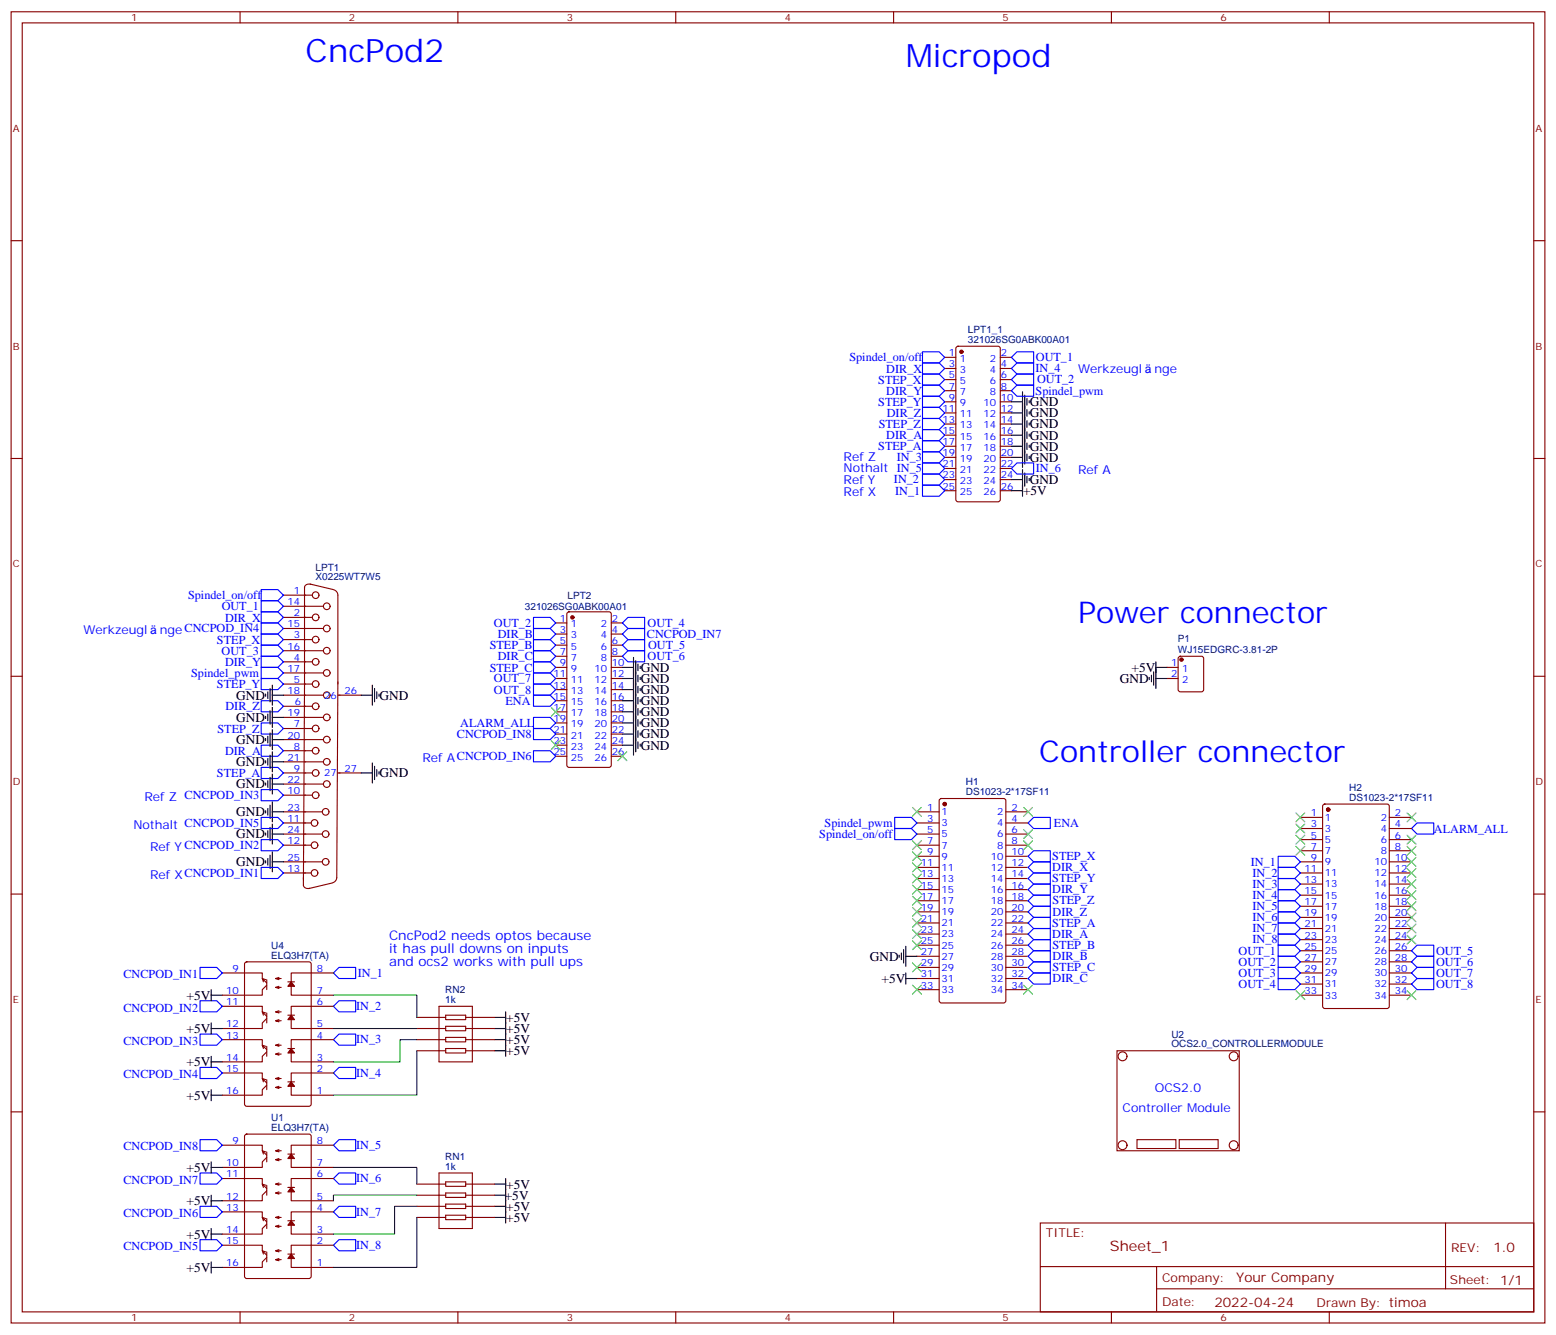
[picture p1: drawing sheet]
<svg xmlns="http://www.w3.org/2000/svg" width="494mm" height="424mm" viewBox="0 0 494 424" stroke-linecap="round" stroke-linejoin="round" font-family="sans-serif">
<g fill="none" stroke="#870000" stroke-width=".35">
<path d="M3.5 3.7h486.9v416.3h-486.9zM7.1 7.3h479.7v409.2h-479.7zM76.2 3.7v3.6M145.3 3.7v3.6M214.5 3.7v3.6M283.6 3.7v3.6M352.8 3.7v3.6M421.9 3.7v3.6M3.5 76.4h3.6M486.8 76.4h3.6M299.9 113.5h3.5M299.9 117h3.5"/>
<path d="M303.6 110.1l.5-.2h12.7l.6 .5 .1 48.2-.5 .7h-12.9l-.7-.4v-48.3zM317.5 113.5h3.5M317.5 117h3.5M299.9 120.5h3.5M299.9 124h3.5M299.9 127.6h3.5M299.9 131.1h3.5M299.9 138.1h3.5M299.9 134.6h3.5M317.5 120.5h3.5M317.5 124h3.5M317.5 127.6h3.5"/>
<path d="M317.5 131.1h3.5M317.5 138.1h3.5M317.5 134.6h3.5M3.5 145.6h3.6M299.9 155.8h3.5M299.9 152.3h3.5M299.9 148.7h3.5M299.9 145.2h3.5M299.9 141.7h3.5M317.5 155.8h3.5M317.5 152.3h3.5M317.5 148.7h3.5"/>
<path d="M317.5 145.2h3.5M317.5 141.7h3.5M486.8 145.6h3.6M90 199.5h12.7M90 192.5h12.7M90 196h9.1M90 188.9h9.1M96.7 186.5l-.4 92.8M98.4 185.4l7.4 1.8M98.6 185.5a1.31 1.31 0 0 0-1.9 1.1M106 187.3l1 .8 .2 .8v28.3M176.4 197.8h3.5"/>
<path d="M180.2 194.4l.4-.2h12.7l.7 .5v48.2l-.4 .7h-13l-.6-.4-.1-48.3zM194 197.8h3.6M3.5 214.7h3.6M90 213.6h12.7M90 206.6h12.7M90 217.2h9.1M90 210.1h9.1M90 203.1h9.1M107.2 216.5l-.3 62.1-.5 1.2-.8 .5M176.4 211.9h3.5M176.4 215.4h3.5M176.4 201.3h3.5"/>
<path d="M176.4 204.8h3.5M176.4 208.4h3.5M176.4 218.9h3.5M194 211.9h3.6M194 215.4h3.6M194 201.3h3.6M194 204.8h3.6M194 208.4h3.6M194 218.9h3.6M370.4 211.9h3.5M370.4 215.4h3.5M374.2 208.6l.4-.2h6.8l.5 .2 .2 .5v9.8l-.3 .5-.4 .2h-6.8l-.4-.2-.3-.5v-9.8z"/>
<path d="M486.8 214.7h3.6M90 234.8h12.7M90 227.8h12.7M90 220.7h12.7M90 238.3h9.1M90 231.3h9.1M90 224.2h9.1M107.2 220.7h7.5M176.4 236.6h3.5M176.4 233h3.5M176.4 229.5h3.5M176.4 226h3.5"/>
<path d="M176.4 222.5h3.5M194 236.6h3.6M194 233h3.6M194 229.5h3.6M194 226h3.6M194 222.5h3.6M90 257.7h12.3M90 248.9h12.7M90 241.9h12.7M90 252.4h9.1M90 245.4h9.1M107.2 245.4h7.5"/>
<path d="M176.4 240.1h3.5M194 240.1h3.6M291 257.7h7.1M298.3 253.7l.5-.2h19.8l.6 .4 .1 63.8-.5 .7h-20l-.6-.4-.1-63.8zM319.3 257.7h7M412.7 259.5h7.1M420 255.5l.5-.2h19.8l.6 .4 .1 63.8-.5 .6-20 .1-.6-.5-.1-63.7zM441 259.5h7M90 261.3h8.8M90 264.8h12.3M90 268.3h8.8M90 273.6h12.3"/>
<path d="M90 277.1h8.8M96.3 278.6v2.4M291 261.3h7.1M291 264.8h7.1M291 268.3h7.1M291 271.9h7.1M291 275.4h7.1M291 278.9h7.1M319.3 261.3h7M319.3 264.8h7M319.3 268.3h7M319.3 271.9h7"/>
<path d="M319.3 275.4h7M319.3 278.9h7M412.7 263h7.1M412.7 266.6h7.1M412.7 270.1h7.1M412.7 273.6h7.1M412.7 277.1h7.1M441 263h7M441 266.6h7M441 270.1h7M441 273.6h7M441 277.1h7"/>
<path d="M3.5 283.8h3.6M96.3 280.9a1.4 1.4 0 0 0 1.9 1.1M105.5 280.3l-7.4 1.8M291 282.4h7.1M291 286h7.1M291 289.5h7.1M291 293h7.1M291 296.5h7.1M319.3 282.4h7M319.3 286h7M319.3 289.5h7M319.3 293h7"/>
<path d="M319.3 296.5h7M412.7 280.7h7.1M412.7 284.2h7.1M412.7 287.7h7.1M412.7 291.3h7.1M412.7 294.8h7.1M412.7 298.3h7.1M441 280.7h7M441 284.2h7M441 287.7h7M441 291.3h7M441 294.8h7"/>
<path d="M441 298.3h7M486.8 283.8h3.6M70.6 319.5h12.7v1.7l1 .4M70.6 308.9h12.7v1.8l1 .3M77.8 305.6l.5-.2h19.8l.6 .4 .1 44.7-.5 .7h-20l-.6-.4-.1-44.7zM83.6 311.7l-.3-1 1.4 1.4M84.7 312.8l-1.4 1.4v1.7h-12.7M84.7 311v3.2M88.5 313.1l-1 .4M88.5 310.3l-1 .4M89.3 313.5h-1.8l1 .3M89.3 310.7h-1.8l1 .3"/>
<path d="M91.4 311.7h2.1M105.8 319.5h-13.4v7h13.4M105.8 308.9h-13.4v7h13.4M139.3 319.5h10.6v17.6h-10.6zM291 300.1h7.1M291 303.6h7.1M291 307.1h7.1M291 310.7h7.1M291 314.2h7.1M319.3 300.1h7M319.3 303.6h7M319.3 307.1h7"/>
<path d="M319.3 310.7h7M319.3 314.2h7M412.7 301.8h7.1M412.7 305.4h7.1M412.7 308.9h7.1M412.7 312.4h7.1M412.7 315.9h7.1M441 301.8h7M441 305.4h7M441 308.9h7M441 312.4h7M441 315.9h7"/>
<path d="M70.6 330.1h12.7v1.7l1 .4M83.6 332.9l-.3-1.1 1.4 1.4M83.6 322.3l-.3-1.1 1.4 1.5M84.7 333.9l-1.4 1.5v1.7h-12.7M84.7 323.4l-1.4 1.4v1.7h-12.7M84.7 321.6v3.2M84.7 332.2v3.2M88.5 334.3l-1 .3M88.5 331.5l-1 .3M88.5 323.7l-1 .4M88.5 320.9l-1 .3M89.3 334.6h-1.8l1 .4"/>
<path d="M89.3 331.8h-1.8l1 .4M89.3 324.1h-1.8l1 .3M89.3 321.2h-1.8l1 .4M91.4 332.9h2.1M91.4 322.3h2.1M105.8 330.1h-13.4v7h13.4M132.3 330.1h9.2M132.3 326.5h9.2M132.3 323h9.2M132.3 333.6h9.2M141.5 322.3h6.3v1.4h-6.3zM141.5 325.8h6.3v1.4h-6.3z"/>
<path d="M141.5 329.4h6.3v1.4h-6.3zM141.5 332.9h6.3v1.4h-6.3zM147.8 330.1h9.2M147.8 326.5h9.2M147.8 323h9.2M147.8 333.6h9.2M354.5 333.6h38.8v31.7h-38.8zM3.5 353h3.6M70.6 340.6h12.7v1.8l1 .4M83.6 343.5l-.3-1.1 1.4 1.4M84.7 344.5l-1.4 1.4v1.8h-12.7M84.7 342.8v3.1"/>
<path d="M88.5 344.9l-1 .3M88.5 342.1l-1 .3M89.3 345.2h-1.8l1 .4M89.3 342.4h-1.8l1 .4M91.4 343.5h2.1M105.8 340.6h-13.4v7.1h13.4M486.8 353h3.6M70.6 374.2h12.7v1.7l1 .4M70.6 363.6h12.7v1.7l1 .4M77.8 360.3l.5-.3h19.8l.6 .5 .1 44.7-.5 .7h-20l-.6-.5-.1-44.6zM83.6 377l-.3-1.1 1.4 1.4M83.6 366.4l-.3-1.1 1.4 1.4"/>
<path d="M84.7 378l-1.4 1.4v1.8h-12.7M84.7 367.5l-1.4 1.4v1.7h-12.7M84.7 365.7v3.2M84.7 376.3v3.1M88.5 378.4l-1 .3M88.5 375.6l-1 .3M88.5 367.8l-1 .4M88.5 365l-1 .3M89.3 378.7h-1.8l1 .4M89.3 375.9h-1.8l1 .4M89.3 368.2h-1.8l1 .3M89.3 365.3h-1.8l1 .4"/>
<path d="M91.4 377h2.1M91.4 366.4h2.1M105.8 374.2h-13.4v7h13.4M105.8 363.6h-13.4v7h13.4M132.3 375.9h9.2M132.3 379.4h9.2M139.3 372.4h10.6v17.6h-10.6zM141.5 375.2h6.3v1.4h-6.3zM141.5 378.7h6.3v1.5h-6.3zM147.8 375.9h9.2M147.8 379.4h9.2M360.9 361.8h12.3v2.8h-12.3z"/>
<path d="M374.3 361.8h12.3v2.8h-12.3zM70.6 395.3h12.7v1.8l1 .3M70.6 384.7h12.7v1.8l1 .4M83.6 398.1l-.3-1 1.4 1.4M83.6 387.6l-.3-1.1 1.4 1.4M84.7 399.2l-1.4 1.4v1.8h-12.7M84.7 388.6l-1.4 1.4v1.8h-12.7M84.7 386.9v3.1M84.7 397.4v3.2M88.5 399.6l-1 .3M88.5 396.7l-1 .4M88.5 389l-1 .3"/>
<path d="M88.5 386.2l-1 .3M89.3 399.9h-1.8l1 .4M89.3 397.1h-1.8l1 .3M89.3 389.3h-1.8l1 .4M89.3 386.5h-1.8l1 .4M91.4 398.1h2.1M91.4 387.6h2.1M105.8 395.3h-13.4v7.1h13.4M105.8 384.7h-13.4v7.1h13.4M132.3 383h9.2M132.3 386.5h9.2M141.5 382.3h6.3v1.4h-6.3z"/>
<path d="M141.5 385.8h6.3v1.4h-6.3zM147.8 383h9.2M147.8 386.5h9.2M330.2 388.3h156.6v28.2h-156.6zM458.8 388.3v20.9M76.2 416.5v3.5M145.3 416.5v3.5M214.5 416.5v3.5M283.6 416.5v3.5M330.2 402.1h156.5M352.8 416.5v3.5M367.1 409.2h119.6"/>
<path d="M367.1 402.1v14.1M421.9 416.5v3.5"/>
<circle cx="100.2" cy="196" r="1.06"/>
<circle cx="100.2" cy="188.9" r="1.06"/>
<circle cx="103.7" cy="199.5" r="1.06"/>
<circle cx="103.7" cy="192.5" r="1.06"/>
<circle cx="100.2" cy="210.1" r="1.06"/>
<circle cx="100.2" cy="203.1" r="1.06"/>
<circle cx="100.2" cy="217.2" r="1.06"/>
<circle cx="103.7" cy="206.6" r="1.06"/>
<circle cx="103.7" cy="213.6" r="1.06"/>
<circle cx="100.2" cy="238.3" r="1.06"/>
<circle cx="100.2" cy="224.2" r="1.06"/>
<circle cx="100.2" cy="231.3" r="1.06"/>
<circle cx="103.7" cy="220.7" r="1.06"/>
<circle cx="103.7" cy="227.8" r="1.06"/>
<circle cx="103.7" cy="234.8" r="1.06"/>
<circle cx="100.2" cy="252.4" r="1.06"/>
<circle cx="100.2" cy="245.4" r="1.06"/>
<circle cx="103.4" cy="257.7" r="1.06"/>
<circle cx="103.7" cy="241.9" r="1.06"/>
<circle cx="103.7" cy="248.9" r="1.06"/>
<circle cx="99.8" cy="261.3" r="1.06"/>
<circle cx="99.8" cy="277.1" r="1.06"/>
<circle cx="99.8" cy="268.3" r="1.06"/>
<circle cx="103.4" cy="264.8" r="1.06"/>
<circle cx="103.4" cy="273.6" r="1.06"/>
<circle cx="356.3" cy="335.4" r="1.41"/>
<circle cx="391.6" cy="335.4" r="1.41"/>
<circle cx="356.3" cy="363.6" r="1.41"/>
<circle cx="391.6" cy="363.6" r="1.41"/>
</g>
<g fill="#870000" stroke="#870000" stroke-width=".35">
<path d="M92.4 398.1l1.1 1.5h-2.1z"/>
<path d="M92.4 387.6l1.1 1.4h-2.1z"/>
<path d="M92.4 377l1.1 1.4h-2.1z"/>
<path d="M92.4 366.4l1.1 1.4h-2.1z"/>
<path d="M92.4 343.5l1.1 1.4h-2.1z"/>
<path d="M92.4 332.9l1.1 1.4h-2.1z"/>
<path d="M92.4 322.3l1.1 1.4h-2.1z"/>
<path d="M92.4 311.7l1.1 1.4h-2.1z"/>
<circle cx="375" cy="209.4" r=".53"/>
<circle cx="299.9" cy="255.3" r=".53"/>
<circle cx="421.6" cy="257" r=".53"/>
<circle cx="305.2" cy="111.7" r=".53"/>
<circle cx="181.7" cy="196" r=".53"/>
</g>
<g fill="none" stroke="#000" stroke-width=".35">
<path d="M321 127.6h3.6M321 131.1h3.6M321 134.6h3.6M321 138.1h3.6M324.6 124.4v24M325.3 125.4v21.9M326 126.5v2.1M326 130v2.2M326 133.6v2.1M326 137.1v2.1M326.7 127.2v.7M326.7 130.7v.7"/>
<path d="M326.7 134.3v.7M326.7 137.8v.7M321 155.8h3.6M321 152.3h3.6M321 141.7h3.6M321 145.2h3.6M324.6 149.1v8.5M325.3 150.1v4.3M326 140.6v2.1M326 144.1v2.2M326 151.2v2.1M326.7 141.3v.7"/>
<path d="M326.7 144.9v.7M326.7 151.9v.7M85 219.6v2.2M85.7 218.6v4.2M86.4 217.5v6.4M118.2 217.5v6.4M118.9 218.6v4.2M119.6 219.6v2.2M197.6 215.4h3.5M197.6 211.9h3.5M197.6 218.9h3.5M201.1 208.7v31"/>
<path d="M201.8 209.8v28.9M202.5 210.8v2.1M202.5 214.3v2.2M202.5 217.9v2.1M203.2 211.5v.7M203.2 215.1v.7M203.2 218.6v.7M364.8 215.1v.7M365.5 214.3v2.2M366.2 213.3v4.2M366.9 215.4h3.5M366.9 210.1v8.5"/>
<path d="M366.9 211.9h3.5M84.3 220.3v.8M84.3 227.4v.7M84.3 234.5v.7M85 226.7v2.1M85 233.8v2.1M85.7 225.6v4.3M85.7 232.7v4.2M85.7 239.7v4.3M86.4 220.7h3.6M86.4 224.6v6.3M86.4 231.6v6.4"/>
<path d="M86.4 238.7v6.3M86.4 227.8h3.6M86.4 234.8h3.6M114.7 220.7h3.5M120.3 220.3v.8M197.6 222.5h3.5M197.6 226h3.5M197.6 229.5h3.5M197.6 233h3.5M197.6 236.6h3.5M202.5 221.4v2.1M202.5 224.9v2.1"/>
<path d="M202.5 228.5v2.1M202.5 232v2.1M202.5 235.5v2.1M203.2 222.1v.7M203.2 225.6v.7M203.2 229.2v.7M203.2 232.7v.7M203.2 236.2v.7M84.3 241.5v.7M84.3 248.6v.7M84.3 257.4v.7M85 240.8v2.1"/>
<path d="M85 247.9v2.1M85 256.7v2.1M85.7 246.8v4.2M85.7 255.6v4.3M86.4 245.7v6.4M86.4 254.6v6.3M86.4 241.9h3.6M86.4 248.9h3.6M86.4 257.7h3.6M114.7 245.4h3.5M118.2 242.2v6.4M118.9 243.3v4.2"/>
<path d="M119.6 244.3v2.2M120.3 245v.7M84.3 264.4v.7M84.3 273.3v.7M85 263.7v2.2M85 272.6v2.1M85.7 262.7v4.2M85.7 271.5v4.2M86.4 261.6v6.4M86.4 270.4v6.4M86.4 264.8h3.6M86.4 273.6h3.6"/>
<path d="M67 314.2v3.5M67 315.9h3.6M285.4 303.2v.8M286.1 302.5v2.2M286.8 301.5v4.2M287.5 303.6h3.5M287.5 300.4v6.4M287.5 308.9v3.5M287.5 310.7h3.5M67 326.5h3.6M67 324.8v3.5M67 335.4v3.5"/>
<path d="M67 337.1h3.6M157 333.6h3.5M157 330.1h3.5M157 326.5h3.5M157 323h3.5M160.5 321.2v14.2M67 345.9v3.6M67 347.7h3.6M67 370.6h3.6M67 368.9v3.5M67 379.4v3.6M157 375.9h3.5"/>
<path d="M157 379.4h3.5M160.5 374.2v14.1M67 390v3.6M67 381.2h3.6M67 391.8h3.6M157 386.5h3.5M157 383h3.5M67 400.6v3.5M67 402.4h3.6"/>
</g>
<g fill="none" stroke="#00f" stroke-width=".35">
<path d="M292.8 115.2h5.3l1.8 1.8-1.8 1.7h-5.3zM292.8 118.7h5.3l1.8 1.8-1.8 1.8h-5.3zM292.8 111.7h5.3l1.8 1.8-1.8 1.7h-5.3zM321 113.5l1.8-1.8h5.3v3.5h-5.3zM321 117l1.8-1.8h5.3v3.5h-5.3zM292.8 122.3h5.3l1.8 1.7-1.8 1.8h-5.3zM292.8 125.8h5.3l1.8 1.8-1.8 1.7h-5.3zM292.8 132.9h5.3l1.8 1.7-1.8 1.8h-5.3zM292.8 136.4h5.3l1.8 1.7-1.8 1.8h-5.3zM292.8 139.9h5.3l1.8 1.8-1.8 1.7h-5.3zM292.8 129.3h5.3l1.8 1.8-1.8 1.8h-5.3zM321 120.5l1.8-1.8h5.3v3.6h-5.3z"/>
<path d="M321 124l1.8-1.7h5.3v3.5h-5.3zM292.8 154h5.3l1.8 1.8-1.8 1.8h-5.3zM292.8 143.4h5.3l1.8 1.8-1.8 1.8h-5.3zM292.8 150.5h5.3l1.8 1.8-1.8 1.7h-5.3zM292.8 147h5.3l1.8 1.7-1.8 1.8h-5.3zM321 148.7l1.8-1.7h5.3v3.5h-5.3zM82.9 194.2h5.3l1.8 1.8-1.8 1.8h-5.3zM82.9 190.7h5.3l1.8 1.8-1.8 1.7h-5.3zM82.9 187.2h5.3l1.8 1.7-1.8 1.8h-5.3zM82.9 197.8h5.3l1.8 1.7-1.8 1.8h-5.3zM169.3 199.5h5.3l1.8 1.8-1.8 1.8h-5.3zM169.3 196h5.3l1.8 1.8-1.8 1.7h-5.3z"/>
<path d="M197.6 197.8l1.7-1.8h5.3v3.5h-5.3zM82.9 215.4h5.3l1.8 1.8-1.8 1.7h-5.3zM82.9 208.4h5.3l1.8 1.7-1.8 1.8h-5.3zM82.9 204.8h5.3l1.8 1.8-1.8 1.8h-5.3zM82.9 201.3h5.3l1.8 1.8-1.8 1.7h-5.3zM82.9 211.9h5.3l1.8 1.7-1.8 1.8h-5.3zM169.3 203.1h5.3l1.8 1.7-1.8 1.8h-5.3zM169.3 210.1h5.3l1.8 1.8-1.8 1.7h-5.3zM169.3 206.6h5.3l1.8 1.8-1.8 1.7h-5.3zM169.3 217.2h5.3l1.8 1.7-1.8 1.8h-5.3zM169.3 213.6h5.3l1.8 1.8-1.8 1.8h-5.3zM197.6 208.4l1.7-1.8h5.3v3.5h-5.3z"/>
<path d="M197.6 204.8l1.7-1.7h5.3v3.5h-5.3zM197.6 201.3l1.7-1.8h5.3v3.6h-5.3zM82.9 229.5h5.3l1.8 1.8-1.8 1.7h-5.3zM82.9 222.5h5.3l1.8 1.7-1.8 1.8h-5.3zM82.9 236.6h5.3l1.8 1.7-1.8 1.8h-5.3zM169.3 227.8h5.3l1.8 1.7-1.8 1.8h-5.3zM169.3 220.7h5.3l1.8 1.8-1.8 1.7h-5.3zM169.3 238.3h5.3l1.8 1.8-1.8 1.8h-5.3zM169.3 231.3h5.3l1.8 1.7-1.8 1.8h-5.3zM82.9 243.6h5.3l1.8 1.8-1.8 1.8h-5.3zM82.9 250.7h5.3l1.8 1.7-1.8 1.8h-5.3zM82.9 259.5h5.3l1.8 1.8-1.8 1.7h-5.3z"/>
<path d="M284 259.5h5.3l1.7 1.8-1.7 1.7h-5.3zM328.1 259.5h5.3v3.5h-5.3l-1.8-1.7zM82.9 266.6h5.3l1.8 1.7-1.8 1.8h-5.3zM82.9 275.4h5.3l1.8 1.7-1.8 1.8h-5.3zM284 263h5.3l1.7 1.8-1.7 1.8h-5.3zM326.3 271.9l1.8-1.8h5.3v3.5h-5.3zM326.3 275.4l1.8-1.8h5.3v3.5h-5.3zM326.3 278.9l1.8-1.8h5.3v3.6h-5.3zM405.7 278.9h5.3l1.7 1.8-1.7 1.7h-5.3zM405.7 275.4h5.3l1.7 1.7-1.7 1.8h-5.3zM405.7 271.9h5.3l1.7 1.7-1.7 1.8h-5.3zM448 263l1.8-1.7h5.3v3.5h-5.3z"/>
<path d="M326.3 282.4l1.8-1.7h5.3v3.5h-5.3zM326.3 286l1.8-1.8h5.3v3.5h-5.3zM326.3 289.5l1.8-1.8h5.3v3.6h-5.3zM326.3 293l1.8-1.7h5.3v3.5h-5.3zM326.3 296.5l1.8-1.7h5.3v3.5h-5.3zM405.7 296.5h5.3l1.7 1.8-1.7 1.8h-5.3zM405.7 293h5.3l1.7 1.8-1.7 1.7h-5.3zM405.7 289.5h5.3l1.7 1.8-1.7 1.7h-5.3zM405.7 286h5.3l1.7 1.7-1.7 1.8h-5.3zM405.7 282.4h5.3l1.7 1.8-1.7 1.8h-5.3zM63.5 317.7h5.3l1.8 1.8-1.8 1.7h-5.3zM63.5 307.1h5.3l1.8 1.8-1.8 1.8h-5.3z"/>
<path d="M107.6 317.7h5.3v3.5h-5.3l-1.8-1.7zM107.6 307.1h5.3v3.6h-5.3l-1.8-1.8zM326.3 300.1l1.8-1.8h5.3v3.5h-5.3zM326.3 303.6l1.8-1.8h5.3v3.6h-5.3zM326.3 307.1l1.8-1.7h5.3v3.5h-5.3zM326.3 310.7l1.8-1.8h5.3v3.5h-5.3zM405.7 300.1h5.3l1.7 1.7-1.7 1.8h-5.3zM405.7 303.6h5.3l1.7 1.8-1.7 1.7h-5.3zM405.7 307.1h5.3l1.7 1.8-1.7 1.8h-5.3zM405.7 310.7h5.3l1.7 1.7-1.7 1.8h-5.3zM448 312.4l1.8-1.7h5.3v3.5h-5.3zM449.8 300.1h5.3v3.5h-5.3l-1.8-1.8z"/>
<path d="M449.8 303.6h5.3v3.5h-5.3l-1.8-1.7zM449.8 307.1h5.3v3.6h-5.3l-1.8-1.8zM63.5 328.3h5.3l1.8 1.8-1.8 1.7h-5.3zM63.5 338.9h5.3l1.8 1.7-1.8 1.8h-5.3zM107.6 328.3h5.3v3.5h-5.3l-1.8-1.7zM105.8 340.6l1.8-1.7h5.3v3.5h-5.3zM63.5 372.4h5.3l1.8 1.8-1.8 1.7h-5.3zM63.5 361.8h5.3l1.8 1.8-1.8 1.7h-5.3zM107.6 372.4h5.3v3.5h-5.3l-1.8-1.7zM107.6 361.8h5.3v3.5h-5.3l-1.8-1.7zM63.5 393.6h5.3l1.8 1.7-1.8 1.8h-5.3zM63.5 383h5.3l1.8 1.7-1.8 1.8h-5.3z"/>
<path d="M105.8 384.7l1.8-1.7h5.3v3.5h-5.3zM107.6 393.6h5.3v3.5h-5.3l-1.8-1.8z"/>
</g>
<g fill="none" stroke="#3c3" stroke-width=".35">
<path d="M175 224.6l2.8 2.8M175 235.2l2.8 2.8M177.8 224.6l-2.8 2.8M177.8 235.2l-2.8 2.8M196.1 238.7l2.9 2.8M199 238.7l-2.9 2.8M289.6 256.3l2.9 2.9M292.5 256.3l-2.9 2.9M324.9 256.3l2.8 2.9M327.7 256.3l-2.8 2.9M411.3 258.1l2.9 2.8M414.2 258.1l-2.9 2.8"/>
<path d="M446.6 258.1l2.8 2.8M449.4 258.1l-2.8 2.8M289.6 266.9l2.9 2.8M289.6 270.4l2.9 2.9M289.6 274l2.9 2.8M289.6 277.5l2.9 2.8M292.5 266.9l-2.9 2.8M292.5 270.4l-2.9 2.9M292.5 274l-2.9 2.8M292.5 277.5l-2.9 2.8M324.9 266.9l2.8 2.8M324.9 263.4l2.8 2.8"/>
<path d="M327.7 266.9l-2.8 2.8M327.7 263.4l-2.8 2.8M411.3 261.6l2.9 2.8M411.3 265.1l2.9 2.9M411.3 268.7l2.9 2.8M414.2 261.6l-2.9 2.8M414.2 265.1l-2.9 2.9M414.2 268.7l-2.9 2.8M446.6 265.1l2.8 2.9M446.6 268.7l2.8 2.8M446.6 275.7l2.8 2.9M446.6 279.3l2.8 2.8"/>
<path d="M446.6 272.2l2.8 2.8M449.4 279.3l-2.8 2.8M449.4 265.1l-2.8 2.9M449.4 268.7l-2.8 2.8M449.4 275.7l-2.8 2.9M449.4 272.2l-2.8 2.8M289.6 281l2.9 2.8M289.6 284.6l2.9 2.8M289.6 288.1l2.9 2.8M289.6 291.6l2.9 2.8M289.6 295.1l2.9 2.9M289.6 298.7l2.9 2.8"/>
<path d="M292.5 291.6l-2.9 2.8M292.5 281l-2.9 2.8M292.5 284.6l-2.9 2.8M292.5 288.1l-2.9 2.8M292.5 295.1l-2.9 2.9M292.5 298.7l-2.9 2.8M446.6 282.8l2.8 2.8M446.6 286.3l2.8 2.8M446.6 289.8l2.8 2.9M446.6 293.4l2.8 2.8M446.6 296.9l2.8 2.8M449.4 282.8l-2.8 2.8"/>
<path d="M449.4 286.3l-2.8 2.8M449.4 289.8l-2.8 2.9M449.4 293.4l-2.8 2.8M449.4 296.9l-2.8 2.8M289.6 312.8l2.9 2.8M289.6 305.7l2.9 2.8M292.5 312.8l-2.9 2.8M292.5 305.7l-2.9 2.8M324.9 312.8l2.8 2.8M327.7 312.8l-2.8 2.8M411.3 314.5l2.9 2.9M414.2 314.5l-2.9 2.9"/>
<path d="M446.6 314.5l2.8 2.9M449.4 314.5l-2.8 2.9"/>
</g>
<path d="M105.8 315.9h26.5v7.1M105.8 326.5h26.5M132.3 330.1h-5.3v7h-21.2M132.3 333.6v14.1h-26.5M105.8 370.6h26.5v5.3M132.3 379.4h-26.5v1.8M132.3 383h-7.1v8.8h-19.4M132.3 386.5v15.9h-26.5" fill="none" stroke="#008700" stroke-width=".35"/>
<g font-size="10.2" fill="#00f">
<text x="97" y="19.6">CncPod2</text>
<text x="287.5" y="21.4">Micropod</text>
</g>
<g font-size="9.5" fill="#00f">
<text x="342.2" y="197.8">Pow</text>
<text x="361.5" y="197.8">er connector</text>
<text x="329.8" y="241.9">Controller connector</text>
</g>
<text font-size="4.6" fill="#800" x="352.3" y="397.3">Sheet_1</text>
<g font-size="4.2">
<text x="326.8" y="129">GND</text>
<text x="326.8" y="132.5">GND</text>
<text x="326.8" y="136">GND</text>
<text x="326.8" y="139.6">GND</text>
<text x="326.8" y="143.1">GND</text>
<text x="326.8" y="146.6">GND</text>
<text x="326.8" y="153.7">GND</text>
<text x="324.7" y="157.2">+5V</text>
<text x="203.4" y="213.3">GND</text>
<text x="359.2" y="213.3">+5V</text>
<text x="203.4" y="216.8">GND</text>
<text x="203.4" y="220.3">GND</text>
<text x="355.4" y="216.8">GND</text>
<text x="75" y="222.1">GND</text>
<text x="120.5" y="222.1">GND</text>
<text x="203.4" y="223.9">GND</text>
<text x="203.4" y="227.4">GND</text>
<text x="75" y="229.1">GND</text>
<text x="203.4" y="230.9">GND</text>
<text x="75" y="236.2">GND</text>
<text x="203.4" y="234.4">GND</text>
<text x="203.4" y="238">GND</text>
<text x="75" y="243.3">GND</text>
<text x="75" y="250.3">GND</text>
<text x="120.5" y="246.8">GND</text>
<text x="75" y="259.1">GND</text>
<text x="75" y="266.2">GND</text>
<text x="75" y="275">GND</text>
<text x="276.1" y="305">GND</text>
<text x="59.2" y="317.4">+5V</text>
<text x="279.8" y="312.1">+5V</text>
<text x="59.2" y="327.9">+5V</text>
<text x="160.7" y="328">+5V</text>
<text x="160.7" y="324.4">+5V</text>
<text x="160.7" y="335">+5V</text>
<text x="160.7" y="331.5">+5V</text>
<text x="59.2" y="338.5">+5V</text>
<text x="59.2" y="349.1">+5V</text>
<text x="59.2" y="372">+5V</text>
<text x="160.7" y="377.4">+5V</text>
<text x="59.2" y="382.6">+5V</text>
<text x="160.2" y="380.9">+5V</text>
<text x="160.7" y="387.9">+5V</text>
<text x="160.7" y="384.4">+5V</text>
<text x="59.2" y="393.2">+5V</text>
<text x="59.2" y="403.8">+5V</text>
</g>
<g font-size="4.2" fill="#00f">
<text x="123.5" y="298.3">CncPod2 needs optos because</text>
<text x="123.5" y="302.5">it has pull dow</text>
<text x="154.5" y="302.5">ns on inputs</text>
<text x="123.5" y="306.8">and ocs2 w</text>
<text x="147.4" y="306.8">orks w</text>
<text x="161.4" y="306.8">ith pull ups</text>
</g>
<g font-size="4.2" fill="#800">
<text x="474" y="397.5">1.0</text>
<text x="392.4" y="407.1">Your Company</text>
<text x="385.5" y="414.9">2022-04-24</text>
</g>
<g font-size="3.9" fill="#00f">
<text x="269.6" y="114.7">Spindel_on/off</text>
<text x="281.3" y="118.3">DIR_X</text>
<text x="328.7" y="118">IN_4</text>
<text x="328.8" y="114.7">OUT_1</text>
<text x="342.2" y="118.4">Werkzeugl</text>
<text x="366.4" y="118.4">nge</text>
<text x="278.8" y="121.8">STEP_X</text>
<text x="281.3" y="125.4">DIR_Y</text>
<text x="328.7" y="125.4">Spindel_pwm</text>
<text x="329.2" y="121.7">OUT_2</text>
<text x="278.8" y="128.9">STEP_Y</text>
<text x="278.9" y="135.9">STEP_Z</text>
<text x="281.5" y="132.4">DIR_Z</text>
<text x="278.8" y="143">STEP_A</text>
<text x="281.3" y="139.5">DIR_A</text>
<text x="267.8" y="146.3">Ref Z</text>
<text x="267.8" y="149.8">Nothalt IN_5</text>
<text x="284.7" y="146.4">IN_3</text>
<text x="328.8" y="149.9">IN_6</text>
<text x="267.8" y="153.7">Ref Y</text>
<text x="283.8" y="153.5">IN_2</text>
<text x="342.2" y="150.5">Ref A</text>
<text x="267.8" y="157.6">Ref X</text>
<text x="284.1" y="157.1">IN_1</text>
<text x="59.7" y="190.2">Spindel_on/off</text>
<text x="70.4" y="193.7">OUT_1</text>
<text x="71.4" y="197.3">DIR_X</text>
<text x="26.5" y="201.3">Werkzeugl</text>
<text x="50.7" y="201.3">ngeCNCPOD_IN4</text>
<text x="156.8" y="199">OUT_2</text>
<text x="158" y="202.6">DIR_B</text>
<text x="205.3" y="202.6">CNCPOD_IN7</text>
<text x="205.6" y="199">OUT_4</text>
<text x="68.9" y="204.4">STEP_X</text>
<text x="70.3" y="207.8">OUT_3</text>
<text x="155.4" y="206.1">STEP_B</text>
<text x="158" y="209.7">DIR_C</text>
<text x="205.6" y="209.6">OUT_6</text>
<text x="205.7" y="206.1">OUT_5</text>
<text x="60.7" y="214.8">Spindel_pwm</text>
<text x="71.4" y="211.4">DIR_Y</text>
<text x="155.4" y="213.2">STEP_C</text>
<text x="68.9" y="218.5">STEP_Y</text>
<text x="156.8" y="220.2">OUT_8</text>
<text x="156.8" y="216.6">OUT_7</text>
<text x="71.6" y="225.6">DIR_Z</text>
<text x="160.4" y="223.7">ENA</text>
<text x="69" y="232.6">STEP_Z</text>
<text x="146.1" y="230.7">ALARM_ALL</text>
<text x="71.4" y="239.7">DIR_A</text>
<text x="145" y="234.2">CNCPOD_IN8</text>
<text x="134.1" y="241.9">Ref ACNCPOD_IN6</text>
<text x="68.9" y="246.7">STEP_A</text>
<text x="45.9" y="254.2">Ref Z CNCPOD_IN3</text>
<text x="42.3" y="263">Nothalt CNCPOD_IN5</text>
<text x="261.7" y="262.4">Spindel_pwm</text>
<text x="334.5" y="262.6">ENA</text>
<text x="260" y="266">Spindel_on/off</text>
<text x="455.1" y="264.3">ALARM_ALL</text>
<text x="47.6" y="270.1">Ref YCNCPOD_IN2</text>
<text x="334" y="273">STEP_X</text>
<text x="397" y="274.9">IN_1</text>
<text x="47.6" y="278.9">Ref XCNCPOD_IN1</text>
<text x="334" y="276.6">DIR_X</text>
<text x="334" y="280.1">STEP_Y</text>
<text x="397.6" y="281.8">IN_3</text>
<text x="397.6" y="278.3">IN_2</text>
<text x="334" y="283.6">DIR_Y</text>
<text x="334.1" y="287.2">STEP_Z</text>
<text x="397.6" y="285.4">IN_4</text>
<text x="334.1" y="290.7">DIR_Z</text>
<text x="397.6" y="292.4">IN_6</text>
<text x="397.6" y="288.9">IN_5</text>
<text x="334" y="294.2">STEP_A</text>
<text x="334" y="297.7">DIR_A</text>
<text x="397.6" y="299.5">IN_8</text>
<text x="397.6" y="296">IN_7</text>
<text x="334.1" y="301.3">STEP_B</text>
<text x="334.1" y="304.8">DIR_B</text>
<text x="393.2" y="303.1">OUT_1</text>
<text x="455.8" y="303.1">OUT_5</text>
<text x="39.2" y="310.5">CNCPOD_IN1</text>
<text x="113.6" y="310.2">IN_1</text>
<text x="334.1" y="308.3">STEP_C</text>
<text x="334.1" y="311.8">DIR_C</text>
<text x="393.1" y="306.6">OUT_2</text>
<text x="393.1" y="310.1">OUT_3</text>
<text x="455.8" y="306.6">OUT_6</text>
<text x="455.8" y="310.1">OUT_7</text>
<text x="393.1" y="313.7">OUT_4</text>
<text x="455.8" y="313.7">OUT_8</text>
<text x="39.2" y="321.1">CNCPOD_IN2</text>
<text x="113.1" y="320.6">IN_2</text>
<text x="39.2" y="331.7">CNCPOD_IN3</text>
<text x="113.1" y="331.2">IN_3</text>
<text x="113.1" y="341.8">IN_4</text>
<text x="39.2" y="342.3">CNCPOD_IN4</text>
<text x="366.5" y="346.6">OCS2.0</text>
<text x="356.3" y="353">Controller Module</text>
<text x="39.2" y="365.2">CNCPOD_IN8</text>
<text x="113.1" y="364.7">IN_5</text>
<text x="39.2" y="375.8">CNCPOD_IN7</text>
<text x="113.1" y="375.3">IN_6</text>
<text x="39.2" y="386.4">CNCPOD_IN6</text>
<text x="113.1" y="385.9">IN_7</text>
<text x="39.2" y="397">CNCPOD_IN5</text>
<text x="113.1" y="396.5">IN_8</text>
</g>
<g font-size="3.9" fill="#800">
<text x="332" y="392.9">TITLE:</text>
<text x="460.6" y="397.5">REV:</text>
<text x="368.9" y="407.1">Company:</text>
<text x="460.2" y="407.7">Sheet: 1/1</text>
<text x="368.9" y="414.7">Date:</text>
<text x="417.9" y="414.8">Draw</text>
<text x="428.1" y="414.8">n By: timoa</text>
</g>
<g font-size="3.2" fill="#800">
<text x="41.6" y="6.7">1</text>
<text x="110.8" y="6.7">2</text>
<text x="179.9" y="6.7">3</text>
<text x="249.1" y="6.7">4</text>
<text x="318.2" y="6.7">5</text>
<text x="387.3" y="6.7">6</text>
<text x="4.1" y="41.8">A</text>
<text x="487.4" y="41.8">A</text>
<text x="4.1" y="111">B</text>
<text x="487.4" y="111">B</text>
<text x="4.1" y="180.1">C</text>
<text x="487.4" y="180.1">C</text>
<text x="4.1" y="249.3">D</text>
<text x="487.4" y="249.3">D</text>
<text x="4.1" y="318.4">E</text>
<text x="487.4" y="318.4">E</text>
<text x="41.6" y="419.5">1</text>
<text x="110.8" y="419.5">2</text>
<text x="179.9" y="419.5">3</text>
<text x="249.1" y="419.5">4</text>
<text x="318.2" y="419.5">5</text>
<text x="387.3" y="419.5">6</text>
</g>
<g font-size="3.2" fill="#000080">
<text x="307.3" y="105.8">LPT1_1</text>
<text x="307.3" y="108.7">321026SG0ABK00A01</text>
<text x="100.2" y="184.2">X0225WT7W5</text>
<text x="100.2" y="181.3">LPT1</text>
<text x="180.2" y="190.1">LPT2</text>
<text x="166.6" y="193.6">321026SG0ABK00A01</text>
<text x="373.9" y="204">P1</text>
<text x="373.9" y="207.2">WJ15EDGRC-3.81-2P</text>
<text x="306.6" y="249.2">H1</text>
<text x="428.3" y="251">H2</text>
<text x="306.6" y="252.4">DS1023-2*17SF11</text>
<text x="428.3" y="254.2">DS1023-2*17SF11</text>
<text x="86.1" y="304.3">ELQ3H7(TA)</text>
<text x="86.1" y="301.1">U4</text>
<text x="141.3" y="315.2">RN2</text>
<text x="141.3" y="318.4">1k</text>
<text x="371.8" y="329.6">U2</text>
<text x="371.8" y="332.5">OCS2.0_CONTROLLERMODULE</text>
<text x="86.1" y="359">ELQ3H7(TA)</text>
<text x="86.1" y="355.8">U1</text>
<text x="141.3" y="371.3">1k</text>
<text x="141.3" y="368.1">RN1</text>
</g>
<g font-size="3.2" fill="#00f">
<text x="301.2" y="113.1">1</text>
<text x="317.7" y="113.1">2</text>
<text x="301.2" y="116.6">3</text>
<text x="304.7" y="114.9">1</text>
<text x="304.7" y="118.4">3</text>
<text x="314.2" y="118.4">4</text>
<text x="314.2" y="114.9">2</text>
<text x="317.7" y="116.6">4</text>
<text x="301.2" y="120.2">5</text>
<text x="301.2" y="123.7">7</text>
<text x="304.7" y="121.9">5</text>
<text x="304.7" y="125.4">7</text>
<text x="314.2" y="125.4">8</text>
<text x="314.2" y="121.9">6</text>
<text x="317.7" y="123.7">8</text>
<text x="317.7" y="120.2">6</text>
<text x="299.2" y="130.7">11</text>
<text x="301.2" y="127.2">9</text>
<text x="304.7" y="129">9</text>
<text x="312.2" y="129">10</text>
<text x="317.7" y="130.7">12</text>
<text x="317.7" y="127.2">10</text>
<text x="299.2" y="134.3">13</text>
<text x="299.2" y="137.8">15</text>
<text x="304.7" y="132.5">11</text>
<text x="304.7" y="136">13</text>
<text x="312.2" y="136">14</text>
<text x="312.2" y="132.5">12</text>
<text x="317.7" y="137.8">16</text>
<text x="317.7" y="134.3">14</text>
<text x="299.2" y="141.3">17</text>
<text x="304.7" y="139.6">15</text>
<text x="304.7" y="143.1">17</text>
<text x="312.2" y="143.1">18</text>
<text x="312.2" y="139.6">16</text>
<text x="317.7" y="141.3">18</text>
<text x="299.2" y="144.9">19</text>
<text x="299.2" y="148.4">21</text>
<text x="304.7" y="146.6">19</text>
<text x="312.2" y="146.6">20</text>
<text x="317.7" y="148.4">22</text>
<text x="317.7" y="144.9">20</text>
<text x="299.2" y="151.9">23</text>
<text x="299.2" y="155.4">25</text>
<text x="304.7" y="150.1">21</text>
<text x="304.7" y="153.7">23</text>
<text x="312.2" y="153.7">24</text>
<text x="312.2" y="150.1">22</text>
<text x="317.7" y="155.4">26</text>
<text x="317.7" y="151.9">24</text>
<text x="304.7" y="157.2">25</text>
<text x="312.2" y="157.2">26</text>
<text x="93.2" y="188.6">1</text>
<text x="91.2" y="192.1">14</text>
<text x="93.2" y="195.7">2</text>
<text x="177.7" y="197.4">1</text>
<text x="194.2" y="197.4">2</text>
<text x="91.2" y="199.2">15</text>
<text x="93.2" y="202.7">3</text>
<text x="177.7" y="200.9">3</text>
<text x="181.2" y="199.2">1</text>
<text x="181.2" y="202.7">3</text>
<text x="190.7" y="202.7">4</text>
<text x="190.7" y="199.2">2</text>
<text x="194.2" y="200.9">4</text>
<text x="91.2" y="206.2">16</text>
<text x="93.2" y="209.8">4</text>
<text x="177.7" y="204.5">5</text>
<text x="177.7" y="208">7</text>
<text x="181.2" y="206.2">5</text>
<text x="181.2" y="209.8">7</text>
<text x="190.7" y="209.8">8</text>
<text x="190.7" y="206.2">6</text>
<text x="194.2" y="208">8</text>
<text x="194.2" y="204.5">6</text>
<text x="91.2" y="213.3">17</text>
<text x="175.7" y="215.1">11</text>
<text x="177.7" y="211.5">9</text>
<text x="181.2" y="213.3">9</text>
<text x="188.7" y="213.3">10</text>
<text x="194.2" y="215.1">12</text>
<text x="194.2" y="211.5">10</text>
<text x="371.8" y="211.5">1</text>
<text x="371.8" y="215.1">2</text>
<text x="375.2" y="213.3">1</text>
<text x="91.2" y="220.3">18</text>
<text x="93.2" y="216.8">5</text>
<text x="102.9" y="221.8">26</text>
<text x="109.4" y="220.3">26</text>
<text x="175.7" y="218.6">13</text>
<text x="181.2" y="216.8">11</text>
<text x="181.2" y="220.3">13</text>
<text x="188.7" y="220.3">14</text>
<text x="188.7" y="216.8">12</text>
<text x="194.2" y="218.6">14</text>
<text x="375.2" y="216.8">2</text>
<text x="91.2" y="227.4">19</text>
<text x="93.6" y="223.9">6</text>
<text x="175.7" y="222.1">15</text>
<text x="175.7" y="225.6">17</text>
<text x="181.2" y="223.9">15</text>
<text x="181.2" y="227.4">17</text>
<text x="188.7" y="227.4">18</text>
<text x="188.7" y="223.9">16</text>
<text x="194.2" y="225.6">18</text>
<text x="194.2" y="222.1">16</text>
<text x="93.2" y="230.9">7</text>
<text x="175.7" y="229.2">19</text>
<text x="175.7" y="232.7">21</text>
<text x="181.2" y="230.9">19</text>
<text x="188.7" y="230.9">20</text>
<text x="194.2" y="232.7">22</text>
<text x="194.2" y="229.2">20</text>
<text x="91.2" y="234.5">20</text>
<text x="93.2" y="238">8</text>
<text x="175.7" y="236.2">23</text>
<text x="175.7" y="239.7">25</text>
<text x="181.2" y="234.5">21</text>
<text x="181.2" y="238">23</text>
<text x="188.7" y="238">24</text>
<text x="188.7" y="234.5">22</text>
<text x="194.2" y="239.7">26</text>
<text x="194.2" y="236.2">24</text>
<text x="91.2" y="241.5">21</text>
<text x="93.2" y="245">9</text>
<text x="109.4" y="245">27</text>
<text x="181.2" y="241.5">25</text>
<text x="188.7" y="241.5">26</text>
<text x="91.2" y="248.6">22</text>
<text x="102.9" y="246.5">27</text>
<text x="91.2" y="257.4">23</text>
<text x="91.2" y="252.1">10</text>
<text x="294.3" y="257.4">1</text>
<text x="321" y="257.4">2</text>
<text x="91.2" y="260.9">11</text>
<text x="294.3" y="260.9">3</text>
<text x="298.8" y="258.8">1</text>
<text x="298.8" y="262.3">3</text>
<text x="316.5" y="258.8">2</text>
<text x="316.5" y="262.3">4</text>
<text x="321" y="260.9">4</text>
<text x="416" y="259.2">1</text>
<text x="416" y="262.7">3</text>
<text x="420.5" y="260.6">1</text>
<text x="438.3" y="260.6">2</text>
<text x="442.7" y="259.2">2</text>
<text x="442.7" y="262.7">4</text>
<text x="91.2" y="264.4">24</text>
<text x="91.2" y="268">12</text>
<text x="294.3" y="264.4">5</text>
<text x="294.3" y="268">7</text>
<text x="298.8" y="265.9">5</text>
<text x="298.8" y="269.4">7</text>
<text x="316.5" y="265.9">6</text>
<text x="316.5" y="269.4">8</text>
<text x="321" y="264.4">6</text>
<text x="321" y="268">8</text>
<text x="416" y="266.2">5</text>
<text x="416" y="269.7">7</text>
<text x="420.5" y="264.1">3</text>
<text x="420.5" y="267.6">5</text>
<text x="438.3" y="264.1">4</text>
<text x="438.3" y="267.6">6</text>
<text x="442.7" y="266.2">6</text>
<text x="442.7" y="269.7">8</text>
<text x="91.2" y="273.3">25</text>
<text x="292.3" y="275">11</text>
<text x="294.3" y="271.5">9</text>
<text x="298.8" y="272.9">9</text>
<text x="314.5" y="272.9">10</text>
<text x="321" y="271.5">10</text>
<text x="321" y="275">12</text>
<text x="416" y="273.3">9</text>
<text x="420.5" y="271.1">7</text>
<text x="420.5" y="274.7">9</text>
<text x="436.2" y="274.7">10</text>
<text x="438.3" y="271.1">8</text>
<text x="442.7" y="273.3">10</text>
<text x="91.2" y="276.8">13</text>
<text x="292.3" y="278.6">13</text>
<text x="298.8" y="276.4">11</text>
<text x="298.8" y="280">13</text>
<text x="314.5" y="276.4">12</text>
<text x="314.5" y="280">14</text>
<text x="321" y="278.6">14</text>
<text x="414" y="276.8">11</text>
<text x="414" y="280.3">13</text>
<text x="420.5" y="278.2">11</text>
<text x="420.5" y="281.7">13</text>
<text x="436.2" y="278.2">12</text>
<text x="436.2" y="281.7">14</text>
<text x="442.7" y="276.8">12</text>
<text x="442.7" y="280.3">14</text>
<text x="292.3" y="282.1">15</text>
<text x="292.3" y="285.6">17</text>
<text x="298.8" y="283.5">15</text>
<text x="298.8" y="287">17</text>
<text x="314.5" y="283.5">16</text>
<text x="314.5" y="287">18</text>
<text x="321" y="282.1">16</text>
<text x="321" y="285.6">18</text>
<text x="414" y="283.8">15</text>
<text x="414" y="287.4">17</text>
<text x="420.5" y="285.3">15</text>
<text x="436.2" y="285.3">16</text>
<text x="442.7" y="283.8">16</text>
<text x="442.7" y="287.4">18</text>
<text x="292.3" y="289.1">19</text>
<text x="292.3" y="292.7">21</text>
<text x="298.8" y="290.5">19</text>
<text x="314.5" y="290.5">20</text>
<text x="321" y="289.1">20</text>
<text x="321" y="292.7">22</text>
<text x="414" y="290.9">19</text>
<text x="420.5" y="288.8">17</text>
<text x="420.5" y="292.3">19</text>
<text x="436.2" y="288.8">18</text>
<text x="436.2" y="292.3">20</text>
<text x="442.7" y="290.9">20</text>
<text x="292.3" y="296.2">23</text>
<text x="292.3" y="299.7">25</text>
<text x="298.8" y="294.1">21</text>
<text x="298.8" y="297.6">23</text>
<text x="314.5" y="294.1">22</text>
<text x="314.5" y="297.6">24</text>
<text x="321" y="296.2">24</text>
<text x="321" y="299.7">26</text>
<text x="414" y="294.4">21</text>
<text x="414" y="298">23</text>
<text x="420.5" y="295.8">21</text>
<text x="420.5" y="299.4">23</text>
<text x="436.2" y="295.8">22</text>
<text x="436.2" y="299.4">24</text>
<text x="442.7" y="294.4">22</text>
<text x="442.7" y="298">24</text>
<text x="292.3" y="303.2">27</text>
<text x="298.8" y="301.1">25</text>
<text x="298.8" y="304.7">27</text>
<text x="314.5" y="301.1">26</text>
<text x="314.5" y="304.7">28</text>
<text x="321" y="303.2">28</text>
<text x="414" y="301.5">25</text>
<text x="414" y="305">27</text>
<text x="420.5" y="302.9">25</text>
<text x="436.2" y="302.9">26</text>
<text x="442.7" y="301.5">26</text>
<text x="442.7" y="305">28</text>
<text x="73.8" y="308.5">9</text>
<text x="100.5" y="308.5">8</text>
<text x="292.3" y="306.8">29</text>
<text x="292.3" y="310.3">31</text>
<text x="298.8" y="308.2">29</text>
<text x="298.8" y="311.7">31</text>
<text x="314.5" y="308.2">30</text>
<text x="314.5" y="311.7">32</text>
<text x="321" y="306.8">30</text>
<text x="321" y="310.3">32</text>
<text x="414" y="308.5">29</text>
<text x="420.5" y="306.4">27</text>
<text x="420.5" y="310">29</text>
<text x="436.2" y="306.4">28</text>
<text x="436.2" y="310">30</text>
<text x="442.7" y="308.5">30</text>
<text x="71.8" y="315.6">10</text>
<text x="100.5" y="315.6">7</text>
<text x="292.3" y="313.8">33</text>
<text x="298.8" y="315.2">33</text>
<text x="314.5" y="315.2">34</text>
<text x="321" y="313.8">34</text>
<text x="414" y="312.1">31</text>
<text x="414" y="315.6">33</text>
<text x="420.5" y="313.5">31</text>
<text x="420.5" y="317">33</text>
<text x="436.2" y="313.5">32</text>
<text x="436.2" y="317">34</text>
<text x="442.7" y="312.1">32</text>
<text x="442.7" y="315.6">34</text>
<text x="71.8" y="319.1">11</text>
<text x="100.5" y="319.1">6</text>
<text x="71.8" y="326.2">12</text>
<text x="71.8" y="329.7">13</text>
<text x="100.5" y="329.7">4</text>
<text x="100.5" y="326.2">5</text>
<text x="71.8" y="336.8">14</text>
<text x="71.8" y="340.3">15</text>
<text x="100.5" y="340.3">2</text>
<text x="100.5" y="336.8">3</text>
<text x="71.8" y="347.3">16</text>
<text x="100.5" y="347.3">1</text>
<text x="73.8" y="363.2">9</text>
<text x="100.5" y="363.2">8</text>
<text x="71.8" y="370.3">10</text>
<text x="100.5" y="370.3">7</text>
<text x="71.8" y="373.8">11</text>
<text x="100.5" y="373.8">6</text>
<text x="71.8" y="380.9">12</text>
<text x="100.5" y="380.9">5</text>
<text x="71.8" y="384.4">13</text>
<text x="100.5" y="384.4">4</text>
<text x="71.8" y="391.4">14</text>
<text x="71.8" y="395">15</text>
<text x="100.5" y="395">2</text>
<text x="100.5" y="391.4">3</text>
<text x="71.8" y="402">16</text>
<text x="100.5" y="402">1</text>
</g>
</svg>
